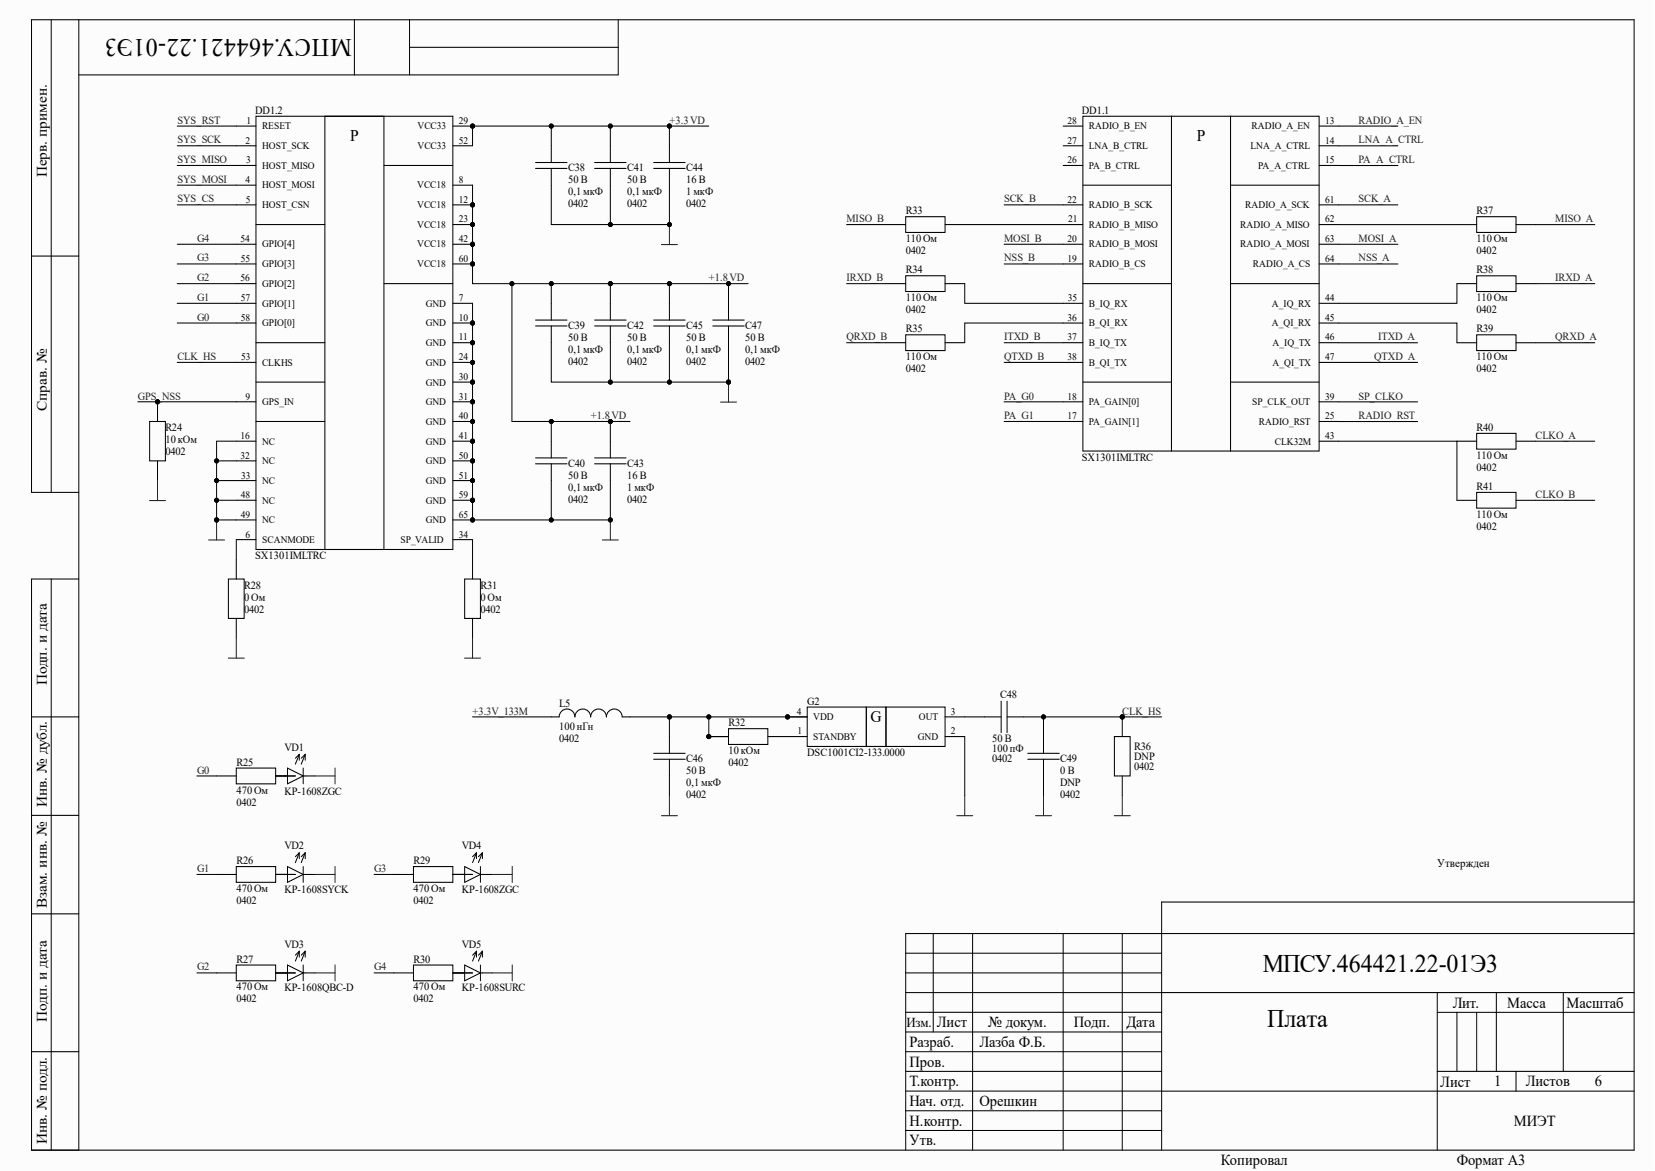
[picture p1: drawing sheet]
<svg xmlns="http://www.w3.org/2000/svg" width="420mm" height="297mm" viewBox="0 0 420 297" stroke-linecap="round" stroke-linejoin="round" font-family="sans-serif">
<g fill="#fcfcfc">
<path d="M0 0h419.5v296.7h-419.5z" fill-rule="evenodd"/>
<path d="M0 0h419.5v296.7h-419.5z" fill-rule="evenodd"/>
</g>
<g fill="none" stroke="#000" stroke-width=".26">
<path d="M13 5v119.9M20 5v286.8M89.9 5v14M103.9 12h52.9M103.9 5v14M156.8 5v14h-136.8M269.7 32h5M269.7 37h5M274.7 29.5h22.5v84.9h-22.5zM297.2 29.5h14.9v84.9h-14.9zM312.1 29.5h22.5v84.9h-22.5zM334.6 32h5"/>
<path d="M334.6 37h5M269.7 42h5M269.7 57h5M269.7 52h5M274.7 47h22.5M312.1 47h22.5M334.6 42h5M334.6 57h5M334.6 52h5M8 65h12M269.7 67h5M269.7 62h5"/>
<path d="M269.7 76.9h5M274.7 71.9h22.5M312.1 71.9h22.5M334.6 67h5M334.6 62h5M334.6 76.9h5M269.7 81.9h5M269.7 86.9h5M269.7 91.9h5M274.7 96.9h22.5M312.1 96.9h22.5M334.6 81.9h5"/>
<path d="M334.6 86.9h5M334.6 91.9h5M269.7 106.9h5M269.7 101.9h5M334.6 106.9h5M334.6 101.9h5M334.6 111.9h5M20 124.9h-12v-119.9h406.5v286.8h-406.5v-144.9h12M13 146.9v144.9M8 181.9h12M8 206.8h12M8 231.8h12"/>
<path d="M236.7 236.8v25M246.7 236.8v55M269.7 236.8v55M284.7 236.8v55M414.5 236.8h-184.8v55M414.5 228.8h-119.8v63M229.7 256.8h65M294.7 251.8h119.8M364.6 256.8h49.9M364.6 251.8v40M379.6 251.8v20M396.5 251.8v20"/>
<path d="M8 266.8h12M229.7 261.8h65M294.7 276.8h119.8M364.6 271.8h49.9M384.6 271.8v5"/>
</g>
<path d="M229.7 251.8h65M229.7 246.8h65M229.7 241.8h65M369.6 256.8v15M374.6 256.8v15M229.7 276.8h65M229.7 271.8h65M229.7 266.8h65M229.7 286.8h65M229.7 281.8h65" fill="none" stroke="#000" stroke-width=".25"/>
<circle cx="119.9" cy="81.9" r=".51" fill="#030303"/>
<circle cx="119.9" cy="81.9" r=".51" fill="none" stroke="#030303" stroke-width=".25"/>
<circle cx="119.9" cy="86.9" r=".51" fill="#030303"/>
<circle cx="119.9" cy="86.9" r=".51" fill="none" stroke="#030303" stroke-width=".25"/>
<circle cx="119.9" cy="52" r=".51" fill="#030303"/>
<circle cx="119.9" cy="52" r=".51" fill="none" stroke="#030303" stroke-width=".25"/>
<circle cx="119.9" cy="57" r=".51" fill="#030303"/>
<circle cx="119.9" cy="57" r=".51" fill="none" stroke="#030303" stroke-width=".25"/>
<circle cx="119.9" cy="91.9" r=".51" fill="#030303"/>
<circle cx="119.9" cy="91.9" r=".51" fill="none" stroke="#030303" stroke-width=".25"/>
<circle cx="119.9" cy="32" r=".51" fill="#030303"/>
<circle cx="119.9" cy="32" r=".51" fill="none" stroke="#030303" stroke-width=".25"/>
<circle cx="119.9" cy="96.9" r=".51" fill="#030303"/>
<circle cx="119.9" cy="96.9" r=".51" fill="none" stroke="#030303" stroke-width=".25"/>
<circle cx="119.9" cy="101.9" r=".51" fill="#030303"/>
<circle cx="119.9" cy="101.9" r=".51" fill="none" stroke="#030303" stroke-width=".25"/>
<circle cx="119.9" cy="106.9" r=".51" fill="#030303"/>
<circle cx="119.9" cy="106.9" r=".51" fill="none" stroke="#030303" stroke-width=".25"/>
<circle cx="119.9" cy="111.9" r=".51" fill="#030303"/>
<circle cx="119.9" cy="111.9" r=".51" fill="none" stroke="#030303" stroke-width=".25"/>
<circle cx="119.9" cy="62" r=".51" fill="#030303"/>
<circle cx="119.9" cy="62" r=".51" fill="none" stroke="#030303" stroke-width=".25"/>
<circle cx="119.9" cy="116.9" r=".51" fill="#030303"/>
<circle cx="119.9" cy="116.9" r=".51" fill="none" stroke="#030303" stroke-width=".25"/>
<circle cx="119.9" cy="121.9" r=".51" fill="#030303"/>
<circle cx="119.9" cy="121.9" r=".51" fill="none" stroke="#030303" stroke-width=".25"/>
<circle cx="119.9" cy="126.9" r=".51" fill="#030303"/>
<circle cx="119.9" cy="126.9" r=".51" fill="none" stroke="#030303" stroke-width=".25"/>
<circle cx="119.9" cy="67" r=".51" fill="#030303"/>
<circle cx="119.9" cy="67" r=".51" fill="none" stroke="#030303" stroke-width=".25"/>
<circle cx="119.9" cy="131.9" r=".51" fill="#030303"/>
<circle cx="119.9" cy="131.9" r=".51" fill="none" stroke="#030303" stroke-width=".25"/>
<path d="M59.9 32h5M59.9 37h5M59.9 42h5M59.9 47h5M59.9 52h5M114.9 47h5M114.9 76.9h5M114.9 81.9h5M59.9 101.9h5M59.9 136.9h5" fill="none" stroke="#000" stroke-width=".26"/>
<circle cx="119.9" cy="81.9" r=".51" fill="#030303"/>
<circle cx="119.9" cy="81.9" r=".51" fill="none" stroke="#030303" stroke-width=".25"/>
<path d="M114.9 86.9h5" fill="none" stroke="#000" stroke-width=".26"/>
<circle cx="119.9" cy="86.9" r=".51" fill="#030303"/>
<circle cx="119.9" cy="86.9" r=".51" fill="none" stroke="#030303" stroke-width=".25"/>
<path d="M114.9 52h5" fill="none" stroke="#000" stroke-width=".26"/>
<circle cx="119.9" cy="52" r=".51" fill="#030303"/>
<circle cx="119.9" cy="52" r=".51" fill="none" stroke="#030303" stroke-width=".25"/>
<path d="M114.9 57h5M59.9 111.9h5" fill="none" stroke="#000" stroke-width=".26"/>
<circle cx="119.9" cy="57" r=".51" fill="#030303"/>
<circle cx="119.9" cy="57" r=".51" fill="none" stroke="#030303" stroke-width=".25"/>
<path d="M114.9 91.9h5" fill="none" stroke="#000" stroke-width=".26"/>
<circle cx="119.9" cy="91.9" r=".51" fill="#030303"/>
<circle cx="119.9" cy="91.9" r=".51" fill="none" stroke="#030303" stroke-width=".25"/>
<path d="M114.9 32h5" fill="none" stroke="#000" stroke-width=".26"/>
<circle cx="119.9" cy="32" r=".51" fill="#030303"/>
<circle cx="119.9" cy="32" r=".51" fill="none" stroke="#030303" stroke-width=".25"/>
<path d="M114.9 96.9h5" fill="none" stroke="#000" stroke-width=".26"/>
<circle cx="119.9" cy="96.9" r=".51" fill="#030303"/>
<circle cx="119.9" cy="96.9" r=".51" fill="none" stroke="#030303" stroke-width=".25"/>
<path d="M114.9 101.9h5" fill="none" stroke="#000" stroke-width=".26"/>
<circle cx="119.9" cy="101.9" r=".51" fill="#030303"/>
<circle cx="119.9" cy="101.9" r=".51" fill="none" stroke="#030303" stroke-width=".25"/>
<path d="M59.9 116.9h5M114.9 106.9h5M59.9 121.9h5M114.9 136.9h5" fill="none" stroke="#000" stroke-width=".26"/>
<circle cx="119.9" cy="106.9" r=".51" fill="#030303"/>
<circle cx="119.9" cy="106.9" r=".51" fill="none" stroke="#030303" stroke-width=".25"/>
<path d="M114.9 111.9h5" fill="none" stroke="#000" stroke-width=".26"/>
<circle cx="119.9" cy="111.9" r=".51" fill="#030303"/>
<circle cx="119.9" cy="111.9" r=".51" fill="none" stroke="#030303" stroke-width=".25"/>
<path d="M114.9 62h5" fill="none" stroke="#000" stroke-width=".26"/>
<circle cx="119.9" cy="62" r=".51" fill="#030303"/>
<circle cx="119.9" cy="62" r=".51" fill="none" stroke="#030303" stroke-width=".25"/>
<path d="M114.9 116.9h5M59.9 126.9h5M59.9 131.9h5" fill="none" stroke="#000" stroke-width=".26"/>
<circle cx="119.9" cy="116.9" r=".51" fill="#030303"/>
<circle cx="119.9" cy="116.9" r=".51" fill="none" stroke="#030303" stroke-width=".25"/>
<path d="M114.9 121.9h5" fill="none" stroke="#000" stroke-width=".26"/>
<circle cx="119.9" cy="121.9" r=".51" fill="#030303"/>
<circle cx="119.9" cy="121.9" r=".51" fill="none" stroke="#030303" stroke-width=".25"/>
<path d="M114.9 37h5M59.9 62h5M59.9 67h5M59.9 71.9h5M59.9 76.9h5M59.9 91.9h5M59.9 81.9h5M114.9 126.9h5" fill="none" stroke="#000" stroke-width=".26"/>
<circle cx="119.9" cy="126.9" r=".51" fill="#030303"/>
<circle cx="119.9" cy="126.9" r=".51" fill="none" stroke="#030303" stroke-width=".25"/>
<path d="M114.9 67h5" fill="none" stroke="#000" stroke-width=".26"/>
<circle cx="119.9" cy="67" r=".51" fill="#030303"/>
<circle cx="119.9" cy="67" r=".51" fill="none" stroke="#030303" stroke-width=".25"/>
<path d="M114.9 131.9h5" fill="none" stroke="#000" stroke-width=".26"/>
<circle cx="119.9" cy="131.9" r=".51" fill="#030303"/>
<circle cx="119.9" cy="131.9" r=".51" fill="none" stroke="#030303" stroke-width=".25"/>
<g fill="none" stroke="#000" stroke-width=".26">
<path d="M64.9 29.5h50v109.9h-50zM82.4 29.5h15v109.9h-15zM64.9 57h17.5M97.4 42h17.5M224.7 57h5M229.7 55h10v4h-10zM239.7 57h5M369.6 57h5M374.6 55h10v4h-10zM384.6 57h4.9M97.4 71.9h17.5M224.7 71.9h5"/>
<path d="M229.7 70h10v3.9h-10zM239.7 71.9h5M369.6 71.9h5M374.6 70h10v4h-10zM384.6 71.9h4.9M64.9 86.9h17.5M64.9 96.9h17.5M224.7 86.9h5M229.7 84.9h10v4h-10zM239.7 86.9h5M369.6 86.9h5M374.6 84.9h10v4h-10z"/>
<path d="M384.6 86.9h4.9M64.9 106.9h17.5M369.6 111.9h5M374.6 109.9h10v4h-10zM384.6 111.9h4.9M369.6 126.9h5M374.6 124.9h10v4h-10zM384.6 126.9h4.9"/>
</g>
<path d="M184.8 96.9v5.1M182.8 102h4" fill="none" stroke="#202020" stroke-width=".26"/>
<circle cx="184.8" cy="96.9" r=".51" fill="#030303"/>
<circle cx="184.8" cy="96.9" r=".51" fill="none" stroke="#030303" stroke-width=".25"/>
<path d="M152.8 137h4M154.8 131.9v5.1" fill="none" stroke="#202020" stroke-width=".26"/>
<circle cx="154.8" cy="131.9" r=".51" fill="#030303"/>
<circle cx="154.8" cy="131.9" r=".51" fill="none" stroke="#030303" stroke-width=".25"/>
<path d="M57.9 146.9h4v10h-4zM59.9 141.9v5M59.9 156.9v5M117.9 146.9h4v10h-4zM119.9 141.9v5M119.9 156.9v5" fill="none" stroke="#000" stroke-width=".26"/>
<path d="M52.9 137h4.1M54.9 131.9v5.1M57.9 166.9h4.1M59.9 161.9v5M117.8 166.9h4.1M119.9 161.9v5" fill="none" stroke="#202020" stroke-width=".26"/>
<circle cx="54.9" cy="131.9" r=".51" fill="#030303"/>
<circle cx="54.9" cy="131.9" r=".51" fill="none" stroke="#030303" stroke-width=".25"/>
<path d="M169.8 57v5M167.8 62h4" fill="none" stroke="#202020" stroke-width=".26"/>
<circle cx="169.8" cy="57" r=".51" fill="#030303"/>
<circle cx="169.8" cy="57" r=".51" fill="none" stroke="#030303" stroke-width=".25"/>
<circle cx="169.8" cy="32" r=".51" fill="#030303"/>
<circle cx="169.8" cy="32" r=".51" fill="none" stroke="#030303" stroke-width=".25"/>
<g fill="none" stroke="#000" stroke-width=".26">
<path d="M139.8 37v4.2M154.8 37v4.2M169.8 37v4.2M135.8 42.7h8M135.8 41.2h8M139.8 42.7v4.3M150.8 42.7h8M150.8 41.2h8M154.8 42.7v4.3M165.8 42.7h8M165.8 41.2h8M169.8 42.7v4.3"/>
<path d="M139.8 76.9v4.3M154.8 76.9v4.3M169.8 76.9v4.3M184.8 76.9v4.3M135.8 82.7h8M135.8 81.2h8M139.8 82.7v4.2M150.8 82.7h8M150.8 81.2h8M154.8 82.7v4.2M165.8 82.7h8M165.8 81.2h8"/>
<path d="M169.8 82.7v4.2M180.8 82.7h8M180.8 81.2h8M184.8 82.7v4.2M135.8 117.7h8M135.8 116.2h8M139.8 111.9v4.3M139.8 117.7v4.2M150.8 117.7h8M150.8 116.2h8M154.8 111.9v4.3M154.8 117.7v4.2"/>
<path d="M54.9 196.8h5M59.9 194.8h10v4h-10zM69.9 196.8h5M72.9 194.8l4 2-4 2zM75.9 191.3v1.5M75.9 191.3l-1 2.5M75.9 191.3l-1 1M76.9 194.8v4M76.9 196.8h3M77.4 191.3v1.5M77.4 191.3l-1 2.5M77.4 191.3l-1 1"/>
<path d="M59.9 219.8h10v4h-10zM72.9 219.8l4 2-4 2zM75.9 216.3l-1 2.5M75.9 216.3v1.5M75.9 216.3l-1 1M76.9 219.8v4M77.4 216.3l-1 2.5M77.4 216.3v1.5M77.4 216.3l-1 1M104.9 219.8h10v4h-10zM117.9 219.8l4 2-4 2zM120.9 216.3l-1 2.5"/>
<path d="M120.9 216.3v1.5M120.9 216.3l-1 1M121.9 219.8v4M122.4 216.3l-1 2.5M122.4 216.3v1.5M122.4 216.3l-1 1M54.9 221.8h5M69.9 221.8h5M76.9 221.8h3M99.9 221.8h5M114.9 221.8h5M121.9 221.8h3"/>
<path d="M54.9 246.8h5M59.9 244.8h10v4h-10zM69.9 246.8h5M72.9 244.8l4 2-4 2zM75.9 241.3v1.5M75.9 241.3l-1 2.5M75.9 241.3l-1 1M76.9 246.8h3M76.9 244.8v4M77.4 241.3v1.5M77.4 241.3l-1 2.5M77.4 241.3l-1 1"/>
<path d="M99.9 246.8h5M104.9 244.8h10v4h-10zM114.9 246.8h5M117.9 244.8l4 2-4 2zM120.9 241.3v1.5M120.9 241.3l-1 2.5M120.9 241.3l-1 1M121.9 246.8h3M121.9 244.8v4M122.4 241.3v1.5M122.4 241.3l-1 2.5M122.4 241.3l-1 1"/>
</g>
<path d="M79.9 196.8h5.1M85 194.8v4.1M85 219.8v4M129.9 219.8v4M79.9 221.8h5.1M124.9 221.8h5M79.9 246.8h5.1M85 244.8v4M124.9 246.8h5M129.9 244.8v4" fill="none" stroke="#202020" stroke-width=".26"/>
<circle cx="40" cy="101.9" r=".51" fill="#030303"/>
<circle cx="40" cy="101.9" r=".51" fill="none" stroke="#030303" stroke-width=".25"/>
<path d="M38 106.9h4v10h-4zM40 101.9v5" fill="none" stroke="#000" stroke-width=".26"/>
<circle cx="40" cy="101.9" r=".51" fill="#030303"/>
<circle cx="40" cy="101.9" r=".51" fill="none" stroke="#030303" stroke-width=".25"/>
<path d="M40 116.9v5" fill="none" stroke="#000" stroke-width=".26"/>
<path d="M37.9 127h4.1M40 121.9v5.1" fill="none" stroke="#202020" stroke-width=".26"/>
<circle cx="199.8" cy="181.9" r=".51" fill="#030303"/>
<circle cx="199.8" cy="181.9" r=".51" fill="none" stroke="#030303" stroke-width=".25"/>
<path d="M199.8 186.8h5M199.8 181.9h5M239.7 186.8h5M239.7 181.9h5" fill="none" stroke="#000" stroke-width=".26"/>
<circle cx="199.8" cy="181.9" r=".51" fill="#030303"/>
<circle cx="199.8" cy="181.9" r=".51" fill="none" stroke="#030303" stroke-width=".25"/>
<path d="M204.8 179.4h14.9v9.9h-14.9zM219.7 179.4h5v9.9h-5zM224.7 179.4h15v9.9h-15z" fill="none" stroke="#000" stroke-width=".26"/>
<circle cx="179.8" cy="186.8" r=".51" fill="#030303"/>
<circle cx="179.8" cy="186.8" r=".51" fill="none" stroke="#030303" stroke-width=".25"/>
<path d="M179.8 186.8h5M184.8 184.8h10v4h-10zM194.8 186.8h5" fill="none" stroke="#000" stroke-width=".26"/>
<circle cx="179.8" cy="186.8" r=".51" fill="#030303"/>
<circle cx="179.8" cy="186.8" r=".51" fill="none" stroke="#030303" stroke-width=".25"/>
<path d="M165.8 192.6h8M165.8 191.1h8M169.8 186.8v4.3M169.8 192.6v4.2" fill="none" stroke="#000" stroke-width=".26"/>
<path d="M167.8 206.9h4M169.8 201.8v5.1M242.7 206.9h4M244.7 201.8v5.1" fill="none" stroke="#202020" stroke-width=".26"/>
<circle cx="284.7" cy="181.9" r=".51" fill="#030303"/>
<circle cx="284.7" cy="181.9" r=".51" fill="none" stroke="#030303" stroke-width=".25"/>
<path d="M254 177.9v7.9M255.5 177.9v7.9M249.7 181.9h4.3M255.5 181.9h4.2M260.7 192.6h8M260.7 191.1h8M264.7 186.8v4.3M264.7 192.6v4.2" fill="none" stroke="#000" stroke-width=".26"/>
<circle cx="284.7" cy="181.9" r=".51" fill="#030303"/>
<circle cx="284.7" cy="181.9" r=".51" fill="none" stroke="#030303" stroke-width=".25"/>
<path d="M282.7 186.8h4v10h-4zM284.7 181.9v4.9M284.7 196.8v5" fill="none" stroke="#000" stroke-width=".26"/>
<circle cx="284.7" cy="181.9" r=".51" fill="#030303"/>
<circle cx="284.7" cy="181.9" r=".51" fill="none" stroke="#030303" stroke-width=".25"/>
<path d="M262.7 206.9h4M264.7 201.8v5.1M282.6 206.9h4.1M284.7 201.8v5.1" fill="none" stroke="#202020" stroke-width=".26"/>
<g fill="none" stroke="#030303" stroke-width=".26">
<path d="M339.6 32h15M339.6 37h15M214.7 57h10M244.7 57h25M254.7 52h15M339.6 52h15M339.6 57h30M339.6 42h15M389.5 57h15M214.7 71.9h10M244.7 71.9v5h25M254.7 67h15"/>
<path d="M254.7 62h15M339.6 67h15M339.6 62h15M369.6 71.9v5h-30M389.5 71.9h15M184.8 86.9v10M214.7 86.9h10M254.7 86.9h15M254.7 91.9h15M269.7 81.9h-25v5M339.6 82h30v4.9M339.6 86.9h20"/>
<path d="M339.6 91.9h20M389.5 86.9h15M254.7 101.9h15M254.7 106.9h15M339.6 111.9h30v15M339.6 101.9h20M339.6 106.9h20M389.5 111.9h15M389.5 126.9h15"/>
</g>
<circle cx="184.8" cy="96.9" r=".51" fill="#030303"/>
<circle cx="184.8" cy="96.9" r=".51" fill="none" stroke="#030303" stroke-width=".25"/>
<path d="M154.8 71.9h15" fill="none" stroke="#030303" stroke-width=".26"/>
<circle cx="169.8" cy="71.9" r=".51" fill="#030303"/>
<circle cx="169.8" cy="71.9" r=".51" fill="none" stroke="#030303" stroke-width=".25"/>
<circle cx="154.8" cy="71.9" r=".51" fill="#030303"/>
<circle cx="154.8" cy="71.9" r=".51" fill="none" stroke="#030303" stroke-width=".25"/>
<path d="M169.8 86.9v10" fill="none" stroke="#030303" stroke-width=".26"/>
<circle cx="169.8" cy="96.9" r=".51" fill="#030303"/>
<circle cx="169.8" cy="96.9" r=".51" fill="none" stroke="#030303" stroke-width=".25"/>
<path d="M169.8 71.9v5" fill="none" stroke="#030303" stroke-width=".26"/>
<circle cx="169.8" cy="71.9" r=".51" fill="#030303"/>
<circle cx="169.8" cy="71.9" r=".51" fill="none" stroke="#030303" stroke-width=".25"/>
<path d="M154.8 106.9h5" fill="none" stroke="#030303" stroke-width=".26"/>
<circle cx="154.8" cy="106.9" r=".51" fill="#030303"/>
<circle cx="154.8" cy="106.9" r=".51" fill="none" stroke="#030303" stroke-width=".25"/>
<path d="M45 32h14.9M45 37h14.9M45 42h14.9M45 47h14.9M45 52h14.9M54.9 116.9h5M59.9 136.9v5M119.9 136.9v5" fill="none" stroke="#030303" stroke-width=".26"/>
<circle cx="54.9" cy="116.9" r=".51" fill="#030303"/>
<circle cx="54.9" cy="116.9" r=".51" fill="none" stroke="#030303" stroke-width=".25"/>
<path d="M54.9 121.9h5" fill="none" stroke="#030303" stroke-width=".26"/>
<circle cx="54.9" cy="121.9" r=".51" fill="#030303"/>
<circle cx="54.9" cy="121.9" r=".51" fill="none" stroke="#030303" stroke-width=".25"/>
<path d="M54.9 126.9h5" fill="none" stroke="#030303" stroke-width=".26"/>
<circle cx="54.9" cy="126.9" r=".51" fill="#030303"/>
<circle cx="54.9" cy="126.9" r=".51" fill="none" stroke="#030303" stroke-width=".25"/>
<path d="M54.9 131.9h5" fill="none" stroke="#030303" stroke-width=".26"/>
<circle cx="54.9" cy="131.9" r=".51" fill="#030303"/>
<circle cx="54.9" cy="131.9" r=".51" fill="none" stroke="#030303" stroke-width=".25"/>
<path d="M59.9 111.9h-5v20" fill="none" stroke="#030303" stroke-width=".26"/>
<circle cx="54.9" cy="131.9" r=".51" fill="#030303"/>
<circle cx="54.9" cy="131.9" r=".51" fill="none" stroke="#030303" stroke-width=".25"/>
<circle cx="54.9" cy="126.9" r=".51" fill="#030303"/>
<circle cx="54.9" cy="126.9" r=".51" fill="none" stroke="#030303" stroke-width=".25"/>
<circle cx="54.9" cy="121.9" r=".51" fill="#030303"/>
<circle cx="54.9" cy="121.9" r=".51" fill="none" stroke="#030303" stroke-width=".25"/>
<circle cx="54.9" cy="116.9" r=".51" fill="#030303"/>
<circle cx="54.9" cy="116.9" r=".51" fill="none" stroke="#030303" stroke-width=".25"/>
<path d="M139.8 47v10h15" fill="none" stroke="#030303" stroke-width=".26"/>
<circle cx="154.8" cy="57" r=".51" fill="#030303"/>
<circle cx="154.8" cy="57" r=".51" fill="none" stroke="#030303" stroke-width=".25"/>
<path d="M154.8 32h-15v5" fill="none" stroke="#030303" stroke-width=".26"/>
<circle cx="139.8" cy="32" r=".51" fill="#030303"/>
<circle cx="139.8" cy="32" r=".51" fill="none" stroke="#030303" stroke-width=".25"/>
<circle cx="154.8" cy="32" r=".51" fill="#030303"/>
<circle cx="154.8" cy="32" r=".51" fill="none" stroke="#030303" stroke-width=".25"/>
<path d="M139.8 32h-19.9v5" fill="none" stroke="#030303" stroke-width=".26"/>
<circle cx="139.8" cy="32" r=".51" fill="#030303"/>
<circle cx="139.8" cy="32" r=".51" fill="none" stroke="#030303" stroke-width=".25"/>
<circle cx="119.9" cy="32" r=".51" fill="#030303"/>
<circle cx="119.9" cy="32" r=".51" fill="none" stroke="#030303" stroke-width=".25"/>
<path d="M154.8 47v10h15v-10" fill="none" stroke="#030303" stroke-width=".26"/>
<circle cx="169.8" cy="57" r=".51" fill="#030303"/>
<circle cx="169.8" cy="57" r=".51" fill="none" stroke="#030303" stroke-width=".25"/>
<circle cx="154.8" cy="57" r=".51" fill="#030303"/>
<circle cx="154.8" cy="57" r=".51" fill="none" stroke="#030303" stroke-width=".25"/>
<path d="M169.8 71.9h15v5" fill="none" stroke="#030303" stroke-width=".26"/>
<circle cx="184.8" cy="72" r=".51" fill="#030303"/>
<circle cx="184.8" cy="72" r=".51" fill="none" stroke="#030303" stroke-width=".25"/>
<circle cx="169.8" cy="71.9" r=".51" fill="#030303"/>
<circle cx="169.8" cy="71.9" r=".51" fill="none" stroke="#030303" stroke-width=".25"/>
<path d="M184.8 71.9h5" fill="none" stroke="#030303" stroke-width=".26"/>
<circle cx="184.8" cy="72" r=".51" fill="#030303"/>
<circle cx="184.8" cy="72" r=".51" fill="none" stroke="#030303" stroke-width=".25"/>
<path d="M45 62h14.9M45 67h14.9M45 71.9h14.9M45 76.9h14.9M119.9 76.9v50M45 81.9h14.9" fill="none" stroke="#030303" stroke-width=".26"/>
<circle cx="119.9" cy="81.9" r=".51" fill="#030303"/>
<circle cx="119.9" cy="81.9" r=".51" fill="none" stroke="#030303" stroke-width=".25"/>
<circle cx="119.9" cy="86.9" r=".51" fill="#030303"/>
<circle cx="119.9" cy="86.9" r=".51" fill="none" stroke="#030303" stroke-width=".25"/>
<circle cx="119.9" cy="91.9" r=".51" fill="#030303"/>
<circle cx="119.9" cy="91.9" r=".51" fill="none" stroke="#030303" stroke-width=".25"/>
<circle cx="119.9" cy="96.9" r=".51" fill="#030303"/>
<circle cx="119.9" cy="96.9" r=".51" fill="none" stroke="#030303" stroke-width=".25"/>
<circle cx="119.9" cy="101.9" r=".51" fill="#030303"/>
<circle cx="119.9" cy="101.9" r=".51" fill="none" stroke="#030303" stroke-width=".25"/>
<circle cx="119.9" cy="106.9" r=".51" fill="#030303"/>
<circle cx="119.9" cy="106.9" r=".51" fill="none" stroke="#030303" stroke-width=".25"/>
<circle cx="119.9" cy="111.9" r=".51" fill="#030303"/>
<circle cx="119.9" cy="111.9" r=".51" fill="none" stroke="#030303" stroke-width=".25"/>
<circle cx="119.9" cy="116.9" r=".51" fill="#030303"/>
<circle cx="119.9" cy="116.9" r=".51" fill="none" stroke="#030303" stroke-width=".25"/>
<circle cx="119.9" cy="121.9" r=".51" fill="#030303"/>
<circle cx="119.9" cy="121.9" r=".51" fill="none" stroke="#030303" stroke-width=".25"/>
<circle cx="119.9" cy="126.9" r=".51" fill="#030303"/>
<circle cx="119.9" cy="126.9" r=".51" fill="none" stroke="#030303" stroke-width=".25"/>
<path d="M139.8 121.9v10" fill="none" stroke="#030303" stroke-width=".26"/>
<circle cx="139.8" cy="131.9" r=".51" fill="#030303"/>
<circle cx="139.8" cy="131.9" r=".51" fill="none" stroke="#030303" stroke-width=".25"/>
<path d="M139.8 106.9h15" fill="none" stroke="#030303" stroke-width=".26"/>
<circle cx="154.8" cy="106.9" r=".51" fill="#030303"/>
<circle cx="154.8" cy="106.9" r=".51" fill="none" stroke="#030303" stroke-width=".25"/>
<circle cx="139.8" cy="106.9" r=".51" fill="#030303"/>
<circle cx="139.8" cy="106.9" r=".51" fill="none" stroke="#030303" stroke-width=".25"/>
<path d="M154.8 106.9v5" fill="none" stroke="#030303" stroke-width=".26"/>
<circle cx="154.8" cy="106.9" r=".51" fill="#030303"/>
<circle cx="154.8" cy="106.9" r=".51" fill="none" stroke="#030303" stroke-width=".25"/>
<path d="M119.9 47v24.9h10v35h9.9v5" fill="none" stroke="#030303" stroke-width=".26"/>
<circle cx="119.9" cy="52" r=".51" fill="#030303"/>
<circle cx="119.9" cy="52" r=".51" fill="none" stroke="#030303" stroke-width=".25"/>
<circle cx="119.9" cy="57" r=".51" fill="#030303"/>
<circle cx="119.9" cy="57" r=".51" fill="none" stroke="#030303" stroke-width=".25"/>
<circle cx="119.9" cy="62" r=".51" fill="#030303"/>
<circle cx="119.9" cy="62" r=".51" fill="none" stroke="#030303" stroke-width=".25"/>
<circle cx="119.9" cy="67" r=".51" fill="#030303"/>
<circle cx="119.9" cy="67" r=".51" fill="none" stroke="#030303" stroke-width=".25"/>
<circle cx="129.9" cy="71.9" r=".51" fill="#030303"/>
<circle cx="129.9" cy="71.9" r=".51" fill="none" stroke="#030303" stroke-width=".25"/>
<circle cx="139.8" cy="106.9" r=".51" fill="#030303"/>
<circle cx="139.8" cy="106.9" r=".51" fill="none" stroke="#030303" stroke-width=".25"/>
<path d="M139.8 86.9v10h15" fill="none" stroke="#030303" stroke-width=".26"/>
<circle cx="154.8" cy="96.9" r=".51" fill="#030303"/>
<circle cx="154.8" cy="96.9" r=".51" fill="none" stroke="#030303" stroke-width=".25"/>
<path d="M154.8 71.9v5" fill="none" stroke="#030303" stroke-width=".26"/>
<circle cx="154.8" cy="71.9" r=".51" fill="#030303"/>
<circle cx="154.8" cy="71.9" r=".51" fill="none" stroke="#030303" stroke-width=".25"/>
<path d="M139.8 71.9v5" fill="none" stroke="#030303" stroke-width=".26"/>
<circle cx="139.8" cy="71.9" r=".51" fill="#030303"/>
<circle cx="139.8" cy="71.9" r=".51" fill="none" stroke="#030303" stroke-width=".25"/>
<path d="M154.8 121.9v10h-34.9v-5" fill="none" stroke="#030303" stroke-width=".26"/>
<circle cx="119.9" cy="126.9" r=".51" fill="#030303"/>
<circle cx="119.9" cy="126.9" r=".51" fill="none" stroke="#030303" stroke-width=".25"/>
<circle cx="119.9" cy="131.9" r=".51" fill="#030303"/>
<circle cx="119.9" cy="131.9" r=".51" fill="none" stroke="#030303" stroke-width=".25"/>
<circle cx="139.8" cy="131.9" r=".51" fill="#030303"/>
<circle cx="139.8" cy="131.9" r=".51" fill="none" stroke="#030303" stroke-width=".25"/>
<circle cx="154.8" cy="131.9" r=".51" fill="#030303"/>
<circle cx="154.8" cy="131.9" r=".51" fill="none" stroke="#030303" stroke-width=".25"/>
<path d="M129.9 71.9h24.9" fill="none" stroke="#030303" stroke-width=".26"/>
<circle cx="129.9" cy="71.9" r=".51" fill="#030303"/>
<circle cx="129.9" cy="71.9" r=".51" fill="none" stroke="#030303" stroke-width=".25"/>
<circle cx="139.8" cy="71.9" r=".51" fill="#030303"/>
<circle cx="139.8" cy="71.9" r=".51" fill="none" stroke="#030303" stroke-width=".25"/>
<circle cx="154.8" cy="71.9" r=".51" fill="#030303"/>
<circle cx="154.8" cy="71.9" r=".51" fill="none" stroke="#030303" stroke-width=".25"/>
<path d="M154.8 86.9v10h30" fill="none" stroke="#030303" stroke-width=".26"/>
<circle cx="184.8" cy="96.9" r=".51" fill="#030303"/>
<circle cx="184.8" cy="96.9" r=".51" fill="none" stroke="#030303" stroke-width=".25"/>
<circle cx="169.8" cy="96.9" r=".51" fill="#030303"/>
<circle cx="169.8" cy="96.9" r=".51" fill="none" stroke="#030303" stroke-width=".25"/>
<circle cx="154.8" cy="96.9" r=".51" fill="#030303"/>
<circle cx="154.8" cy="96.9" r=".51" fill="none" stroke="#030303" stroke-width=".25"/>
<path d="M154.8 37v-5h15v5M45 91.9h14.9M49.9 196.8h5M69.9 196.8h5M49.9 221.8h5M69.9 221.8h5M94.9 221.8h5M114.9 221.8h5M49.9 246.8h5M69.9 246.8h5M94.9 246.8h5M114.9 246.8h5" fill="none" stroke="#030303" stroke-width=".26"/>
<circle cx="154.8" cy="32" r=".51" fill="#030303"/>
<circle cx="154.8" cy="32" r=".51" fill="none" stroke="#030303" stroke-width=".25"/>
<circle cx="169.8" cy="32" r=".51" fill="#030303"/>
<circle cx="169.8" cy="32" r=".51" fill="none" stroke="#030303" stroke-width=".25"/>
<path d="M169.8 32h10" fill="none" stroke="#030303" stroke-width=".26"/>
<circle cx="169.8" cy="32" r=".51" fill="#030303"/>
<circle cx="169.8" cy="32" r=".51" fill="none" stroke="#030303" stroke-width=".25"/>
<path d="M35 101.9h24.9" fill="none" stroke="#030303" stroke-width=".26"/>
<circle cx="40" cy="101.9" r=".51" fill="#030303"/>
<circle cx="40" cy="101.9" r=".51" fill="none" stroke="#030303" stroke-width=".25"/>
<path d="M179.8 181.9v4.9h5" fill="none" stroke="#030303" stroke-width=".26"/>
<circle cx="179.8" cy="181.9" r=".51" fill="#030303"/>
<circle cx="179.8" cy="181.9" r=".51" fill="none" stroke="#030303" stroke-width=".25"/>
<circle cx="179.8" cy="186.8" r=".51" fill="#030303"/>
<circle cx="179.8" cy="186.8" r=".51" fill="none" stroke="#030303" stroke-width=".25"/>
<path d="M169.8 181.9v4.9" fill="none" stroke="#030303" stroke-width=".26"/>
<circle cx="169.8" cy="181.9" r=".51" fill="#030303"/>
<circle cx="169.8" cy="181.9" r=".51" fill="none" stroke="#030303" stroke-width=".25"/>
<path d="M119.9 181.9h19.9M159.8 181.9h10M169.8 196.8v5M244.7 186.8v15" fill="none" stroke="#030303" stroke-width=".26"/>
<circle cx="169.8" cy="181.9" r=".51" fill="#030303"/>
<circle cx="169.8" cy="181.9" r=".51" fill="none" stroke="#030303" stroke-width=".25"/>
<path d="M244.7 181.9h5M264.7 181.9v4.9" fill="none" stroke="#030303" stroke-width=".26"/>
<circle cx="264.7" cy="181.9" r=".51" fill="#030303"/>
<circle cx="264.7" cy="181.9" r=".51" fill="none" stroke="#030303" stroke-width=".25"/>
<path d="M169.8 181.9h35M264.7 196.8v5" fill="none" stroke="#030303" stroke-width=".26"/>
<circle cx="169.8" cy="181.9" r=".51" fill="#030303"/>
<circle cx="169.8" cy="181.9" r=".51" fill="none" stroke="#030303" stroke-width=".25"/>
<circle cx="179.8" cy="181.9" r=".51" fill="#030303"/>
<circle cx="179.8" cy="181.9" r=".51" fill="none" stroke="#030303" stroke-width=".25"/>
<circle cx="199.8" cy="181.9" r=".51" fill="#030303"/>
<circle cx="199.8" cy="181.9" r=".51" fill="none" stroke="#030303" stroke-width=".25"/>
<path d="M259.7 181.9h35" fill="none" stroke="#030303" stroke-width=".26"/>
<circle cx="264.7" cy="181.9" r=".51" fill="#030303"/>
<circle cx="264.7" cy="181.9" r=".51" fill="none" stroke="#030303" stroke-width=".25"/>
<circle cx="284.7" cy="181.9" r=".51" fill="#030303"/>
<circle cx="284.7" cy="181.9" r=".51" fill="none" stroke="#030303" stroke-width=".25"/>
<path d="M139.8 181.9h2a2 2 0 0 1 2-2 2 2 0 0 1 2 2 2 2 0 0 1 2-2 2 2 0 0 1 2 2 2 2 0 0 1 2-2 2 2 0 0 1 2 2 2 2 0 0 1 2-2 2 2 0 0 1 2 2h2" fill="none" stroke="#000" stroke-width=".26"/>
<g font-size="6.4">
<text x="89.2" y="9.9" transform="rotate(-180 89.2 9.9)">МПСУ.464421.22-01Э3</text>
<text x="320.3" y="246.5">МПСУ.464421.22-01Э3</text>
<text x="321.4" y="260.5">Плата</text>
</g>
<g font-size="4.1">
<text x="88.8" y="35.9">P</text>
<text x="303.6" y="35.9">P</text>
<text x="220.8" y="183.2">G</text>
</g>
<g font-size="3.9">
<text x="368.5" y="255.6">Лит.</text>
<text x="382.3" y="255.6">Масса</text>
<text x="397.4" y="255.6">Масштаб</text>
<text x="237.6" y="260.6">Лист</text>
<text x="250.6" y="260.6">№ докум.</text>
<text x="272.4" y="260.6">Подп.</text>
<text x="285.7" y="260.6">Дата</text>
<text x="230.7" y="265.6">Разраб.</text>
<text x="248.4" y="265.6">Лазба Ф.Б.</text>
<text x="230.7" y="270.6">Пров.</text>
<text x="230.7" y="275.6">Т.контр.</text>
<text x="365.3" y="275.8">Лист</text>
<text x="379" y="275.6">1</text>
<text x="387" y="275.6">Листов</text>
<text x="404.6" y="275.6">6</text>
<text x="230.7" y="280.6">Нач. отд.</text>
<text x="248.4" y="280.6">Орешкин</text>
<text x="230.7" y="285.6">Н.контр.</text>
<text x="384" y="285.6">МИЭТ</text>
<text x="230.7" y="290.6">Утв.</text>
<text x="309.7" y="295.6">Копировал</text>
<text x="369.5" y="295.6">Формат А3</text>
</g>
<g font-size="3.7">
<text x="11.8" y="45" transform="rotate(-90 11.8 45)">Перв. примен.</text>
<text x="11.8" y="104.3" transform="rotate(-90 11.8 104.3)">Справ. №</text>
<text x="11.8" y="173.8" transform="rotate(-90 11.8 173.8)">Подп. и дата</text>
<text x="11.8" y="204.8" transform="rotate(-90 11.8 204.8)">Инв. № дубл.</text>
<text x="11.8" y="230.3" transform="rotate(-90 11.8 230.3)">Взам. инв. №</text>
<text x="11.8" y="259.3" transform="rotate(-90 11.8 259.3)">Подп. и дата</text>
<text x="11.8" y="290.3" transform="rotate(-90 11.8 290.3)">Инв. № подл.</text>
</g>
<text font-size="3.5" x="229.9" y="260.5">Изм.</text>
<text font-size="3" x="364.6" y="219.9">Утвержден</text>
<g font-size="2.8">
<text x="64.7" y="28.9">DD1.2</text>
<text x="274.4" y="28.9">DD1.1</text>
<text x="144.1" y="46.4">50 В</text>
<text x="144.1" y="43.4">C38</text>
<text x="159.1" y="46.4">50 В</text>
<text x="159.1" y="43.4">C41</text>
<text x="174" y="46.4">16 В</text>
<text x="174" y="43.4">C44</text>
<text x="144.1" y="49.5">0,1 мкФ</text>
<text x="144.1" y="52.5">0402</text>
<text x="159.1" y="49.5">0,1 мкФ</text>
<text x="159.1" y="52.5">0402</text>
<text x="174" y="49.5">1 мкФ</text>
<text x="174" y="52.5">0402</text>
<text x="229.8" y="54.4">R33</text>
<text x="374.5" y="54.4">R37</text>
<text x="229.8" y="61.4">110Ом</text>
<text x="229.8" y="64.5">0402</text>
<text x="374.5" y="61.4">110Ом</text>
<text x="374.5" y="64.5">0402</text>
<text x="229.8" y="69.4">R34</text>
<text x="374.5" y="69.4">R38</text>
<text x="229.8" y="76.4">110Ом</text>
<text x="374.5" y="76.4">110Ом</text>
<text x="144.1" y="83.4">C39</text>
<text x="159.1" y="83.4">C42</text>
<text x="174" y="83.4">C45</text>
<text x="189" y="83.4">C47</text>
<text x="229.8" y="79.4">0402</text>
<text x="374.5" y="79.4">0402</text>
<text x="144.1" y="86.5">50 В</text>
<text x="144.1" y="89.5">0,1 мкФ</text>
<text x="159.1" y="86.5">50 В</text>
<text x="159.1" y="89.5">0,1 мкФ</text>
<text x="174" y="86.5">50 В</text>
<text x="174" y="89.5">0,1 мкФ</text>
<text x="189" y="86.5">50 В</text>
<text x="189" y="89.5">0,1 мкФ</text>
<text x="229.8" y="84.3">R35</text>
<text x="374.5" y="84.3">R39</text>
<text x="144.1" y="92.5">0402</text>
<text x="159.1" y="92.5">0402</text>
<text x="174" y="92.5">0402</text>
<text x="189" y="92.5">0402</text>
<text x="229.8" y="91.4">110Ом</text>
<text x="229.8" y="94.4">0402</text>
<text x="374.5" y="91.4">110Ом</text>
<text x="374.5" y="94.4">0402</text>
<text x="41.9" y="112.4">10кОм</text>
<text x="41.9" y="109.4">R24</text>
<text x="374.5" y="109.3">R40</text>
<text x="41.9" y="115.5">0402</text>
<text x="144.1" y="118.3">C40</text>
<text x="159.1" y="118.3">C43</text>
<text x="274.4" y="116.8">SX1301IMLTRC</text>
<text x="374.5" y="116.4">110Ом</text>
<text x="374.5" y="119.4">0402</text>
<text x="144.1" y="121.4">50 В</text>
<text x="144.1" y="124.4">0,1 мкФ</text>
<text x="159.1" y="121.4">16 В</text>
<text x="159.1" y="124.4">1 мкФ</text>
<text x="374.5" y="124.3">R41</text>
<text x="144.1" y="127.5">0402</text>
<text x="159.1" y="127.5">0402</text>
<text x="374.5" y="131.4">110Ом</text>
<text x="374.5" y="134.4">0402</text>
<text x="64.7" y="141.9">SX1301IMLTRC</text>
<text x="61.9" y="149.3">R28</text>
<text x="121.9" y="149.3">R31</text>
<text x="61.9" y="152.3">0 Ом</text>
<text x="61.9" y="155.4">0402</text>
<text x="121.9" y="152.3">0 Ом</text>
<text x="121.9" y="155.4">0402</text>
<text x="141.8" y="179.2">L5</text>
<text x="204.7" y="178.7">G2</text>
<text x="253.7" y="177">C48</text>
<text x="141.8" y="185.1">100нГн</text>
<text x="184.8" y="184.2">R32</text>
<text x="72.1" y="190.5">VD1</text>
<text x="141.8" y="188.1">0402</text>
<text x="184.8" y="191.3">10кОм</text>
<text x="204.7" y="191.8">DSC1001CI2-133.0000</text>
<text x="251.7" y="188.2">50 В</text>
<text x="251.7" y="190.8">100пФ</text>
<text x="287.7" y="190.2">R36</text>
<text x="60" y="194.2">R25</text>
<text x="174" y="196.3">50 В</text>
<text x="174" y="193.3">C46</text>
<text x="184.8" y="194.3">0402</text>
<text x="251.7" y="193.2">0402</text>
<text x="268.9" y="196.3">0 В</text>
<text x="268.9" y="193.3">C49</text>
<text x="287.7" y="192.8">DNP</text>
<text x="287.7" y="195.2">0402</text>
<text x="60" y="201.3">470Ом</text>
<text x="72.1" y="201.6">KP-1608ZGC</text>
<text x="174" y="199.4">0,1 мкФ</text>
<text x="174" y="202.4">0402</text>
<text x="268.9" y="199.4">DNP</text>
<text x="268.9" y="202.4">0402</text>
<text x="60" y="204.4">0402</text>
<text x="72.1" y="215.5">VD2</text>
<text x="117.1" y="215.5">VD4</text>
<text x="60" y="219.3">R26</text>
<text x="104.9" y="219.3">R29</text>
<text x="60" y="226.3">470Ом</text>
<text x="72.1" y="226.5">KP-1608SYCK</text>
<text x="104.9" y="226.3">470Ом</text>
<text x="117.1" y="226.5">KP-1608ZGC</text>
<text x="60" y="229.3">0402</text>
<text x="104.9" y="229.3">0402</text>
<text x="60" y="244.2">R27</text>
<text x="72.1" y="240.5">VD3</text>
<text x="104.9" y="244.2">R30</text>
<text x="117.1" y="240.5">VD5</text>
<text x="60" y="251.2">470Ом</text>
<text x="72.1" y="251.5">KP-1608QBC-D</text>
<text x="104.9" y="251.2">470Ом</text>
<text x="117.1" y="251.5">KP-1608SURC</text>
<text x="60" y="254.3">0402</text>
<text x="104.9" y="254.3">0402</text>
</g>
<g font-size="2.8" fill="#202020">
<text x="45" y="31.4">SYS_RST</text>
<text x="169.8" y="31.4">+3.3VD</text>
<text x="344.6" y="31.4">RADIO_A_EN</text>
<text x="45" y="36.4">SYS_SCK</text>
<text x="45" y="41.4">SYS_MISO</text>
<text x="344.6" y="36.4">LNA_A_CTRL</text>
<text x="344.6" y="41.4">PA_A_CTRL</text>
<text x="45" y="46.4">SYS_MOSI</text>
<text x="45" y="51.4">SYS_CS</text>
<text x="254.7" y="51.4">SCK_B</text>
<text x="344.6" y="51.4">SCK_A</text>
<text x="214.7" y="56.3">MISO_B</text>
<text x="394.5" y="56.3">MISO_A</text>
<text x="50" y="61.3">G4</text>
<text x="254.7" y="61.3">MOSI_B</text>
<text x="344.6" y="61.3">MOSI_A</text>
<text x="50" y="66.3">G3</text>
<text x="50" y="71.3">G2</text>
<text x="179.8" y="71.3">+1.8VD</text>
<text x="214.7" y="71.3">IRXD_B</text>
<text x="254.7" y="66.3">NSS_B</text>
<text x="344.6" y="66.3">NSS_A</text>
<text x="394.5" y="71.3">IRXD_A</text>
<text x="50" y="76.4">G1</text>
<text x="50" y="81.4">G0</text>
<text x="214.7" y="86.4">QRXD_B</text>
<text x="254.7" y="86.4">ITXD_B</text>
<text x="349.6" y="86.4">ITXD_A</text>
<text x="394.5" y="86.4">QRXD_A</text>
<text x="45" y="91.4">CLK_HS</text>
<text x="254.7" y="91.4">QTXD_B</text>
<text x="348.6" y="91.4">QTXD_A</text>
<text x="34.9" y="101.3">GPS_NSS</text>
<text x="254.7" y="101.3">PA_G0</text>
<text x="344.6" y="101.3">SP_CLKO</text>
<text x="149.8" y="106.3">+1.8VD</text>
<text x="254.7" y="106.3">PA_G1</text>
<text x="344.6" y="106.3">RADIO_RST</text>
<text x="389.5" y="111.3">CLKO_A</text>
<text x="389.5" y="126.3">CLKO_B</text>
<text x="119.8" y="181.3">+3.3V_133M</text>
<text x="284.6" y="181.3">CLK_HS</text>
<text x="50" y="196.3">G0</text>
<text x="50" y="221.2">G1</text>
<text x="94.9" y="221.2">G3</text>
<text x="50" y="246.2">G2</text>
<text x="94.9" y="246.2">G4</text>
</g>
<g font-size="2.5">
<text x="62.5" y="31.5">1</text>
<text x="66.5" y="32.8">RESET</text>
<text x="105.9" y="32.8">VCC33</text>
<text x="116.4" y="31.5">29</text>
<text x="270.8" y="31.5">28</text>
<text x="276.2" y="32.8">RADIO_B_EN</text>
<text x="317.4" y="32.8">RADIO_A_EN</text>
<text x="336.1" y="31.5">13</text>
<text x="62.2" y="36.5">2</text>
<text x="62.4" y="41.5">3</text>
<text x="66.5" y="37.8">HOST_SCK</text>
<text x="105.9" y="37.8">VCC33</text>
<text x="116.4" y="36.5">52</text>
<text x="270.8" y="41.5">26</text>
<text x="270.8" y="36.5">27</text>
<text x="276.2" y="37.8">LNA_B_CTRL</text>
<text x="317.2" y="37.8">LNA_A_CTRL</text>
<text x="336.1" y="36.5">14</text>
<text x="336.1" y="41.5">15</text>
<text x="62.2" y="46.4">4</text>
<text x="66.5" y="42.8">HOST_MISO</text>
<text x="66.5" y="47.8">HOST_MOSI</text>
<text x="105.8" y="47.8">VCC18</text>
<text x="116.4" y="46.4">8</text>
<text x="276.2" y="42.8">PA_B_CTRL</text>
<text x="319.1" y="42.8">PA_A_CTRL</text>
<text x="62.3" y="51.4">5</text>
<text x="66.5" y="52.8">HOST_CSN</text>
<text x="105.8" y="52.8">VCC18</text>
<text x="116.4" y="51.4">12</text>
<text x="270.8" y="51.4">22</text>
<text x="276.2" y="52.8">RADIO_B_SCK</text>
<text x="315.8" y="52.8">RADIO_A_SCK</text>
<text x="336.1" y="51.4">61</text>
<text x="105.8" y="57.8">VCC18</text>
<text x="116.4" y="56.4">23</text>
<text x="270.9" y="56.4">21</text>
<text x="276.2" y="57.8">RADIO_B_MISO</text>
<text x="314.6" y="57.8">RADIO_A_MISO</text>
<text x="336.1" y="56.4">62</text>
<text x="61" y="61.4">54</text>
<text x="66.5" y="62.8">GPIO[4]</text>
<text x="105.8" y="62.8">VCC18</text>
<text x="116.4" y="61.4">42</text>
<text x="270.8" y="61.4">20</text>
<text x="276.2" y="62.8">RADIO_B_MOSI</text>
<text x="314.6" y="62.8">RADIO_A_MOSI</text>
<text x="336.1" y="61.4">63</text>
<text x="61" y="71.4">56</text>
<text x="61.1" y="66.4">55</text>
<text x="66.5" y="67.8">GPIO[3]</text>
<text x="105.8" y="67.8">VCC18</text>
<text x="116.4" y="66.4">60</text>
<text x="270.8" y="66.4">19</text>
<text x="276.2" y="67.8">RADIO_B_CS</text>
<text x="317.8" y="67.8">RADIO_A_CS</text>
<text x="336.1" y="66.4">64</text>
<text x="61.1" y="76.4">57</text>
<text x="66.5" y="72.8">GPIO[2]</text>
<text x="66.5" y="77.8">GPIO[1]</text>
<text x="108" y="77.8">GND</text>
<text x="116.4" y="76.4">7</text>
<text x="270.9" y="76.4">35</text>
<text x="276.2" y="77.8">B_IQ_RX</text>
<text x="322.6" y="77.8">A_IQ_RX</text>
<text x="336.1" y="76.4">44</text>
<text x="61.1" y="81.4">58</text>
<text x="66.5" y="82.8">GPIO[0]</text>
<text x="108" y="82.8">GND</text>
<text x="116.4" y="81.4">10</text>
<text x="270.8" y="81.4">36</text>
<text x="276.2" y="82.8">B_QI_RX</text>
<text x="322.6" y="82.8">A_QI_RX</text>
<text x="336.1" y="81.4">45</text>
<text x="108" y="87.8">GND</text>
<text x="116.4" y="86.4">11</text>
<text x="270.8" y="86.4">37</text>
<text x="276.2" y="87.8">B_IQ_TX</text>
<text x="322.8" y="87.8">A_IQ_TX</text>
<text x="336.1" y="86.4">46</text>
<text x="61.1" y="91.4">53</text>
<text x="66.5" y="92.8">CLKHS</text>
<text x="108" y="92.8">GND</text>
<text x="116.4" y="91.4">24</text>
<text x="270.8" y="91.4">38</text>
<text x="276.2" y="92.8">B_QI_TX</text>
<text x="322.8" y="92.8">A_QI_TX</text>
<text x="336.1" y="91.4">47</text>
<text x="62.2" y="101.3">9</text>
<text x="108" y="97.8">GND</text>
<text x="116.4" y="96.4">30</text>
<text x="116.4" y="101.3">31</text>
<text x="270.8" y="101.3">18</text>
<text x="336.1" y="101.3">39</text>
<text x="66.5" y="102.8">GPS_IN</text>
<text x="108" y="102.8">GND</text>
<text x="108" y="107.8">GND</text>
<text x="116.4" y="106.3">40</text>
<text x="270.8" y="106.3">17</text>
<text x="276.2" y="107.8">PA_GAIN[1]</text>
<text x="276.2" y="102.8">PA_GAIN[0]</text>
<text x="317.6" y="102.8">SP_CLK_OUT</text>
<text x="319.3" y="107.8">RADIO_RST</text>
<text x="336.1" y="106.3">25</text>
<text x="61" y="111.4">16</text>
<text x="66.5" y="112.8">NC</text>
<text x="108" y="112.8">GND</text>
<text x="116.4" y="111.4">41</text>
<text x="323.4" y="112.8">CLK32M</text>
<text x="336.1" y="111.4">43</text>
<text x="61" y="116.4">32</text>
<text x="66.5" y="117.8">NC</text>
<text x="108" y="117.8">GND</text>
<text x="116.4" y="116.4">50</text>
<text x="61.1" y="121.4">33</text>
<text x="66.5" y="122.7">NC</text>
<text x="108" y="122.7">GND</text>
<text x="116.4" y="121.4">51</text>
<text x="61.1" y="126.4">48</text>
<text x="61.1" y="131.4">49</text>
<text x="66.5" y="127.7">NC</text>
<text x="108" y="127.7">GND</text>
<text x="116.4" y="126.4">59</text>
<text x="116.4" y="131.4">65</text>
<text x="62.2" y="136.4">6</text>
<text x="66.5" y="137.7">SCANMODE</text>
<text x="66.5" y="132.7">NC</text>
<text x="101.6" y="137.7">SP_VALID</text>
<text x="108" y="132.7">GND</text>
<text x="116.4" y="136.4">34</text>
<text x="202.1" y="181.3">4</text>
<text x="206.2" y="182.7">VDD</text>
<text x="233.1" y="182.7">OUT</text>
<text x="241.2" y="181.3">3</text>
<text x="202.3" y="186.3">1</text>
<text x="206.2" y="187.7">STANDBY</text>
<text x="232.8" y="187.7">GND</text>
<text x="241.2" y="186.3">2</text>
</g>
</svg>
